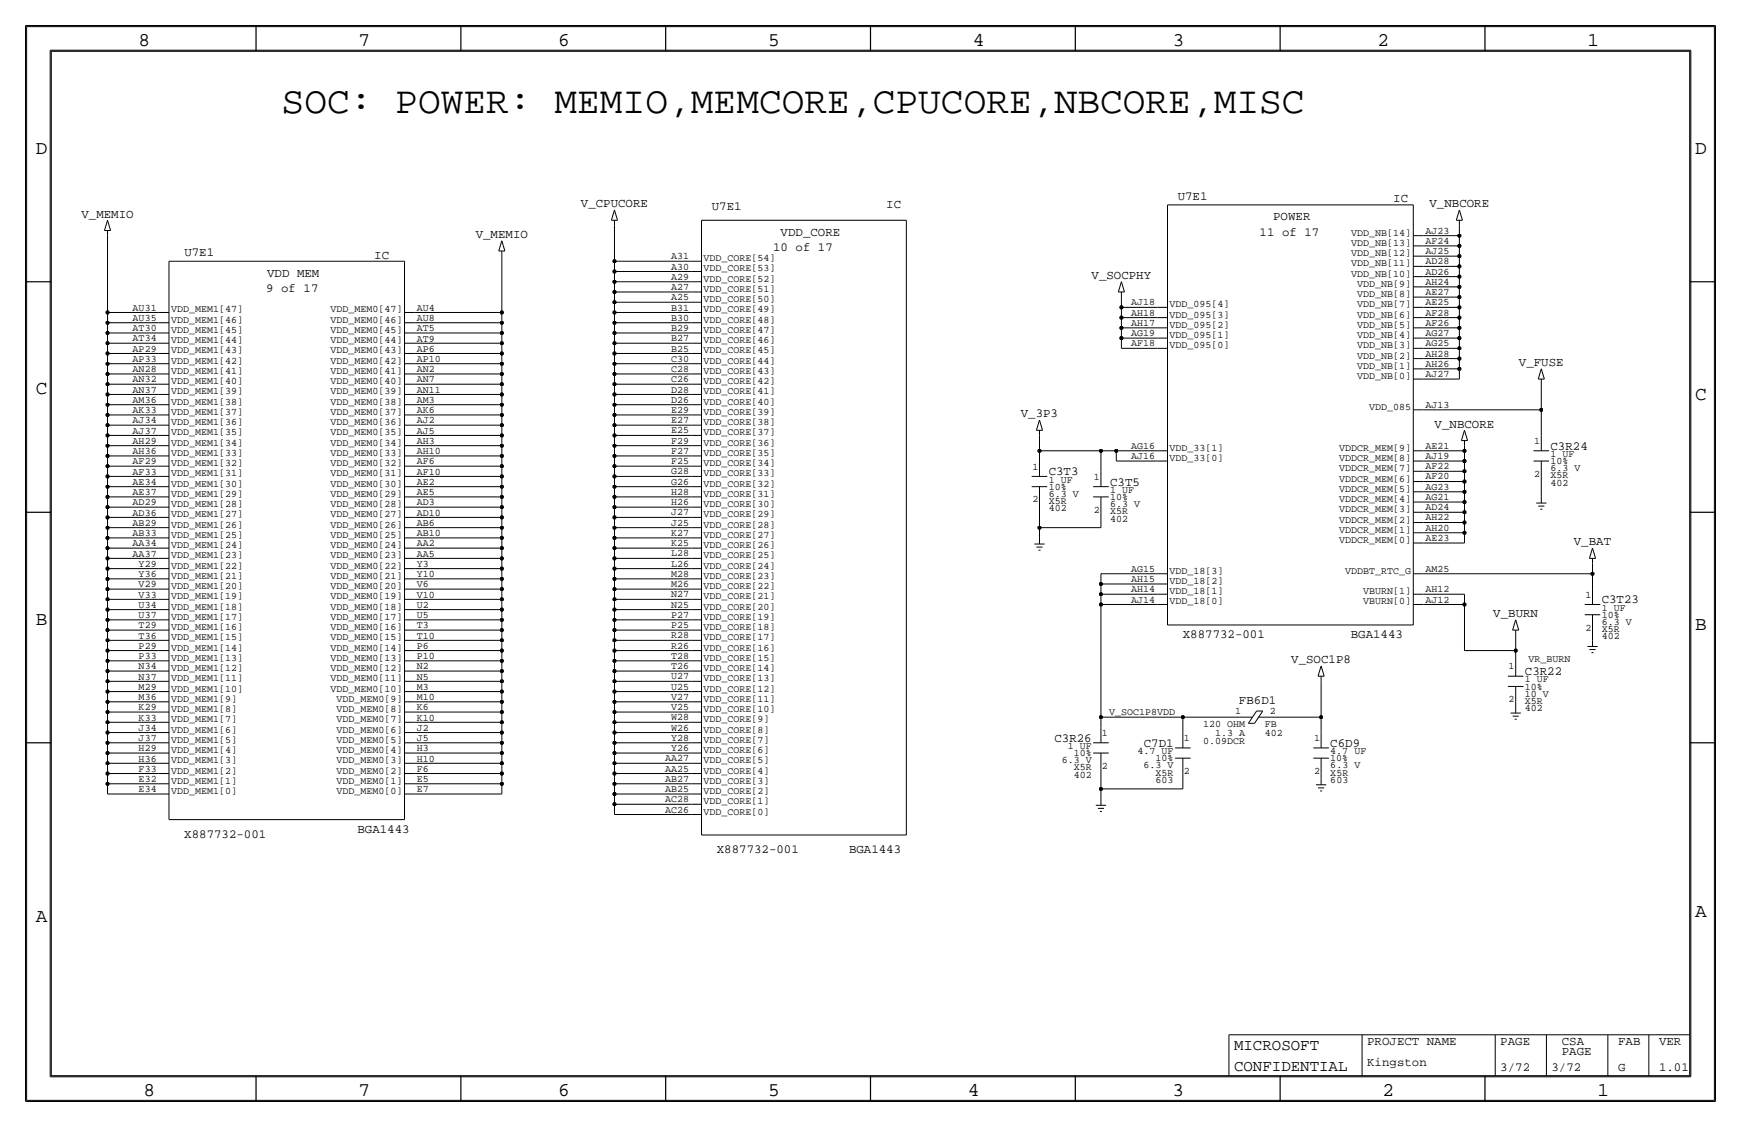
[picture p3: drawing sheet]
<svg xmlns="http://www.w3.org/2000/svg" width="432mm" height="279mm" viewBox="0 0 432 279" stroke-linecap="round" stroke-linejoin="round" font-family="sans-serif">
<!-- layer: Nets -->
<g fill="none" stroke="#000" stroke-width=".25">
<path d="M26.7 58.4v19.1zM152.4 55.9v8.9zM353.1 58.4h8.8zM361.9 58.4v2.6zM361.9 55.9v2.5zM26.7 77.5v2.5zM26.7 77.5h12.7zM102.9 77.5h21.6zM124.5 77.5v2.5zM124.5 63.5v14zM152.4 77.5v2.5zM152.4 77.5h19z"/>
<path d="M152.4 74.9v2.6zM152.4 74.9h19zM152.4 72.4v2.5zM152.4 72.4h19zM152.4 69.8v2.6zM152.4 69.8h19zM152.4 67.3v2.5zM152.4 64.8v2.5zM152.4 67.3h19zM152.4 64.8h19zM278.1 78.7h8.9zM278.1 76.2h8.9z"/>
<path d="M278.1 78.7v2.6zM278.1 76.2v2.5zM278.1 73.7v2.5zM353.1 63.5h8.8zM353.1 61h8.8zM353.1 78.7h8.8zM353.1 76.2h8.8zM353.1 73.7h8.8zM353.1 71.1h8.8zM353.1 68.6h8.8zM353.1 66h8.8zM361.9 78.7v2.6z"/>
<path d="M361.9 76.2v2.5zM361.9 73.7v2.5zM361.9 71.1v2.6zM361.9 68.6v2.5zM361.9 66v2.6zM361.9 63.5v2.5zM361.9 61v2.5zM26.7 97.8v2.5zM26.7 97.8h12.7zM26.7 95.2v2.6zM26.7 95.2h12.7zM26.7 92.7v2.5z"/>
<path d="M26.7 92.7h12.7zM26.7 90.2v2.5zM26.7 90.2h12.7zM26.7 87.6v2.6zM26.7 87.6h12.7zM26.7 85.1v2.5zM26.7 85.1h12.7zM26.7 82.6v2.5zM26.7 82.5h12.7zM26.7 80v2.5zM26.7 80h12.7zM102.9 97.8h21.6z"/>
<path d="M102.9 95.2h21.6zM102.9 92.7h21.6zM102.9 90.2h21.6zM102.9 87.6h21.6zM102.9 85.1h21.6zM102.9 82.5h21.6zM102.9 80h21.6zM124.5 97.8v2.5zM124.5 95.2v2.6zM124.5 92.7v2.5zM124.5 90.2v2.5zM124.5 87.6v2.6z"/>
<path d="M124.5 85.1v2.5zM124.5 82.5v2.6zM124.5 80v2.5zM152.4 97.8v2.5zM152.4 97.8h19zM152.4 95.2v2.6zM152.4 95.2h19zM152.4 92.7v2.5zM152.4 92.7h19zM152.4 90.2v2.5zM152.4 90.2h19zM152.4 87.6v2.6z"/>
<path d="M152.4 87.6h19zM152.4 85.1v2.5zM152.4 85.1h19zM152.4 82.5v2.6zM152.4 82.5h19zM152.4 80v2.5zM152.4 80h19zM278.1 83.8h8.9zM278.1 81.3h8.9zM278.1 86.4h8.9zM278.1 83.8v2.6zM278.1 81.3v2.5z"/>
<path d="M353.1 91.4h8.8zM353.1 94h8.8zM353.1 88.9h8.8zM353.1 86.4h8.8zM353.1 83.8h8.8zM353.1 81.3h8.8zM361.9 91.4v2.6zM361.9 88.9v2.5zM361.9 86.4v2.5zM361.9 83.8v2.6zM361.9 81.3v2.5zM382.3 95.2v6.4z"/>
<path d="M26.7 118.1v2.6zM26.7 115.6v2.5zM26.7 118.1h12.7zM26.7 115.6h12.7zM26.7 113v2.6zM26.7 113h12.7zM26.7 110.5v2.5zM26.7 110.5h12.7zM26.7 107.9v2.6zM26.7 107.9h12.7zM26.7 105.4v2.6zM26.7 105.4h12.7z"/>
<path d="M26.7 102.9v2.5zM26.7 102.9h12.7zM26.7 100.3v2.6zM26.7 100.3h12.7zM102.9 118.1h21.6zM102.9 115.6h21.6zM102.9 113h21.6zM102.9 110.5h21.6zM102.9 107.9h21.6zM102.9 105.4h21.6zM102.9 102.9h21.6zM102.9 100.3h21.6z"/>
<path d="M124.5 118.1v2.5zM124.5 115.6v2.5zM124.5 113v2.6zM124.5 110.5v2.5zM124.5 107.9v2.6zM124.5 105.4v2.5zM124.5 102.9v2.5zM124.5 100.3v2.6zM152.4 118.1v2.5zM152.4 118.1h19zM152.4 115.6v2.5zM152.4 115.6h19z"/>
<path d="M152.4 113v2.6zM152.4 113h19zM152.4 110.5v2.5zM152.4 110.5h19zM152.4 107.9v2.6zM152.4 107.9h19zM152.4 105.4v2.5zM152.4 105.4h19zM152.4 102.9v2.5zM152.4 102.9h19zM152.4 100.3v2.6zM152.4 100.3h19z"/>
<path d="M257.8 111.8h15.2zM257.8 111.8v2.5zM257.8 108v3.8zM273 111.8h3.9zM273 111.8v5zM276.9 111.8h10.1zM276.9 114.3h10.1zM276.9 111.8v2.5zM353.1 114.3h10.1zM353.1 119.4h10.1zM353.1 116.8h10.1zM353.1 111.8h10.1z"/>
<path d="M353.1 101.6h29.2zM363.2 119.4v2.5zM363.2 116.8v2.6zM363.2 114.3v2.5zM363.2 111.8v2.5zM363.2 110.5v1.3zM382.3 118.1v5.1zM382.3 101.6v6.3zM26.7 138.4v2.6zM26.7 138.4h12.7zM26.7 135.9v2.5zM26.7 135.9h12.7z"/>
<path d="M26.7 133.3v2.6zM26.7 133.3h12.7zM26.7 130.8v2.5zM26.7 130.8h12.7zM26.7 128.3v2.5zM26.7 128.3h12.7zM26.7 125.7v2.6zM26.7 125.7h12.7zM26.7 123.2v2.5zM26.7 123.2h12.7zM26.7 120.6v2.6zM26.7 120.7h12.7z"/>
<path d="M102.9 138.4h21.6zM102.9 135.9h21.6zM102.9 133.3h21.6zM102.9 130.8h21.6zM102.9 128.3h21.6zM102.9 125.7h21.6zM102.9 123.2h21.6zM102.9 120.6h21.6zM124.5 138.4v2.6zM124.5 135.9v2.5zM124.5 133.3v2.6zM124.5 130.8v2.5z"/>
<path d="M124.5 128.3v2.5zM124.5 125.7v2.6zM124.5 123.2v2.5zM124.5 120.6v2.6zM152.4 138.4v2.6zM152.4 138.4h19zM152.4 135.9v2.5zM152.4 135.9h19zM152.4 133.3v2.6zM152.4 133.3h19zM152.4 130.8v2.5zM152.4 130.8h19z"/>
<path d="M152.4 128.3v2.5zM152.4 128.3h19zM152.4 125.7v2.6zM152.4 125.7h19zM152.4 123.2v2.5zM152.4 123.2h19zM152.4 120.6v2.6zM152.4 120.6h19zM257.8 130.8h15.2zM257.8 124.5v6.3zM257.8 130.8v2.5zM273 127v3.8z"/>
<path d="M353.1 132.1h10.1zM353.1 134.6h10.1zM353.1 129.5h10.1zM353.1 127h10.1zM353.1 124.5h10.1zM353.1 121.9h10.1zM363.2 132.1v2.5zM363.2 129.5v2.6zM363.2 127v2.5zM363.2 124.5v2.5zM363.2 121.9v2.6zM395 139.7v2.5z"/>
<path d="M26.7 158.8v2.5zM26.7 158.8h12.7zM26.7 156.2v2.6zM26.7 156.2h12.7zM26.7 153.7v2.5zM26.7 153.7h12.7zM26.7 151.1v2.6zM26.7 151.1h12.7zM26.7 148.6v2.5zM26.7 148.6h12.7zM26.7 146v2.6zM26.7 146h12.7z"/>
<path d="M26.7 143.5v2.6zM26.7 143.5h12.7zM26.7 141v2.5zM26.7 141h12.7zM102.9 158.7h21.6zM102.9 156.2h21.6zM102.9 153.7h21.6zM102.9 151.1h21.6zM102.9 148.6h21.6zM102.9 146h21.6zM102.9 143.5h21.6zM102.9 141h21.6z"/>
<path d="M124.5 158.7v2.6zM124.5 156.2v2.5zM124.5 153.7v2.5zM124.5 151.1v2.6zM124.5 148.6v2.5zM124.5 146v2.6zM124.5 143.5v2.5zM124.5 141v2.5zM152.4 158.7v2.6zM152.4 158.7h19zM152.4 156.2v2.5zM152.4 156.2h19z"/>
<path d="M152.4 153.7v2.5zM152.4 153.7h19zM152.4 151.1v2.6zM152.4 151.1h19zM152.4 148.6v2.5zM152.4 148.6h19zM152.4 146v2.6zM152.4 146h19zM152.4 143.5v2.5zM152.4 143.5h19zM152.4 141v2.5zM152.4 141h19z"/>
<path d="M273 142.2h14zM273 144.8h14zM273 147.3h14zM273 142.2v2.6zM273 144.8v2.5zM273 147.3v2.6zM273 149.9h14zM273 149.9v27.9zM353.1 142.2h41.9zM353.1 147.3h10.1zM353.1 149.9h10.1zM363.2 147.3v2.6z"/>
<path d="M363.2 149.9v11.4zM375.9 157.5v3.8zM395 142.2v3.8zM395 156.2v2.6zM26.7 179.1v2.5zM26.7 179.1h12.7zM26.7 176.5v2.6zM26.7 176.5h12.7zM26.7 174v2.5zM26.7 174h12.7zM26.7 171.4v2.6zM26.7 168.9v2.5z"/>
<path d="M26.7 171.4h12.7zM26.7 168.9h12.7zM26.7 166.4v2.5zM26.7 166.4h12.7zM26.7 163.8v2.6zM26.7 163.8h12.7zM26.7 161.3v2.5zM26.7 161.3h12.7zM102.9 179.1h21.6zM102.9 176.5h21.6zM102.9 174h21.6zM102.9 171.4h21.6z"/>
<path d="M102.9 168.9h21.6zM102.9 166.4h21.6zM102.9 163.8h21.6zM102.9 161.3h21.6zM124.5 179.1v2.5zM124.5 176.5v2.6zM124.5 174v2.5zM124.5 171.4v2.6zM124.5 168.9v2.5zM124.5 166.4v2.5zM124.5 163.8v2.6zM124.5 161.3v2.5z"/>
<path d="M152.4 179.1v2.5zM152.4 179.1h19zM152.4 176.5v2.6zM152.4 176.5h19zM152.4 174v2.5zM152.4 174h19zM152.4 171.4v2.6zM152.4 168.9v2.5zM152.4 171.4h19zM152.4 168.9h19zM152.4 166.4v2.5zM152.4 166.4h19z"/>
<path d="M152.4 163.8v2.6zM152.4 163.8h19zM152.4 161.3v2.5zM152.4 161.3h19zM273 177.8h20.4zM273 177.8v2.5zM293.4 177.8h12.7zM293.4 177.8v3.8zM316.2 177.8h11.5zM327.7 168.9v8.9zM327.7 177.8v3.8zM363.2 161.3h12.7z"/>
<path d="M375.9 161.3v2.5zM375.9 174v1.3zM26.7 196.8h12.7zM26.7 194.3v2.6zM26.7 194.3h12.7zM26.7 191.8v2.5zM26.7 191.8h12.7zM26.7 189.2v2.6zM26.7 189.2h12.7zM26.7 186.7v2.5zM26.7 186.7h12.7zM26.7 184.1v2.6z"/>
<path d="M26.7 184.1h12.7zM26.7 181.6v2.6zM26.7 181.6h12.7zM102.9 194.3h21.6zM102.9 196.8h21.6zM102.9 191.8h21.6zM102.9 189.2h21.6zM102.9 186.7h21.6zM102.9 184.1h21.6zM102.9 181.6h21.6zM124.5 194.3v2.5zM124.5 191.8v2.5z"/>
<path d="M124.5 189.2v2.6zM124.5 186.7v2.5zM124.5 184.1v2.6zM124.5 181.6v2.5zM152.4 199.4v2.5zM152.4 199.4h19zM152.4 196.8v2.6zM152.4 196.8h19zM152.4 194.3v2.5zM152.4 194.3h19zM152.4 191.8v2.5zM152.4 191.8h19z"/>
<path d="M152.4 189.2v2.6zM152.4 189.2h19zM152.4 186.7v2.5zM152.4 186.7h19zM152.4 184.1v2.6zM152.4 184.1h19zM152.4 181.6v2.5zM152.4 181.6h19zM273 195.6h20.4zM273 190.5v5.1zM273 195.6v2.5zM293.4 191.8v3.8z"/>
<path d="M327.7 191.8v1.2zM152.4 201.9h19z"/>
</g>
<g fill="#000" stroke="#000" stroke-width=".25">
<circle cx="361.9" cy="58.4" r=".41"/>
<circle cx="26.7" cy="77.5" r=".41"/>
<circle cx="124.5" cy="77.5" r=".41"/>
<circle cx="152.4" cy="77.5" r=".41"/>
<circle cx="152.4" cy="67.3" r=".41"/>
<circle cx="152.4" cy="64.8" r=".41"/>
<circle cx="152.4" cy="74.9" r=".41"/>
<circle cx="152.4" cy="72.4" r=".41"/>
<circle cx="152.4" cy="69.9" r=".41"/>
<circle cx="278.1" cy="78.7" r=".41"/>
<circle cx="278.1" cy="76.2" r=".41"/>
<circle cx="361.9" cy="66" r=".41"/>
<circle cx="361.9" cy="76.2" r=".41"/>
<circle cx="361.9" cy="68.6" r=".41"/>
<circle cx="361.9" cy="71.1" r=".41"/>
<circle cx="361.9" cy="73.7" r=".41"/>
<circle cx="361.9" cy="78.7" r=".41"/>
<circle cx="361.9" cy="61" r=".41"/>
<circle cx="361.9" cy="63.5" r=".41"/>
<circle cx="26.7" cy="97.8" r=".41"/>
<circle cx="26.7" cy="90.2" r=".41"/>
<circle cx="26.7" cy="87.6" r=".41"/>
<circle cx="26.7" cy="80" r=".41"/>
<circle cx="26.7" cy="85.1" r=".41"/>
<circle cx="26.7" cy="82.6" r=".41"/>
<circle cx="26.7" cy="95.3" r=".41"/>
<circle cx="26.7" cy="92.7" r=".41"/>
<circle cx="124.5" cy="95.3" r=".41"/>
<circle cx="124.5" cy="82.6" r=".41"/>
<circle cx="124.5" cy="92.7" r=".41"/>
<circle cx="124.5" cy="87.6" r=".41"/>
<circle cx="124.5" cy="80" r=".41"/>
<circle cx="124.5" cy="97.8" r=".41"/>
<circle cx="124.5" cy="85.1" r=".41"/>
<circle cx="124.5" cy="90.2" r=".41"/>
<circle cx="152.4" cy="97.8" r=".41"/>
<circle cx="152.4" cy="90.2" r=".41"/>
<circle cx="152.4" cy="80" r=".41"/>
<circle cx="152.4" cy="95.3" r=".41"/>
<circle cx="152.4" cy="87.6" r=".41"/>
<circle cx="152.4" cy="85.1" r=".41"/>
<circle cx="152.4" cy="92.7" r=".41"/>
<circle cx="152.4" cy="82.6" r=".41"/>
<circle cx="278.1" cy="83.8" r=".41"/>
<circle cx="278.1" cy="81.3" r=".41"/>
<circle cx="361.9" cy="91.4" r=".41"/>
<circle cx="361.9" cy="81.3" r=".41"/>
<circle cx="361.9" cy="88.9" r=".41"/>
<circle cx="361.9" cy="86.4" r=".41"/>
<circle cx="361.9" cy="83.8" r=".41"/>
<circle cx="26.7" cy="118.1" r=".41"/>
<circle cx="26.7" cy="108" r=".41"/>
<circle cx="26.7" cy="102.9" r=".41"/>
<circle cx="26.7" cy="115.6" r=".41"/>
<circle cx="26.7" cy="100.3" r=".41"/>
<circle cx="26.7" cy="113" r=".41"/>
<circle cx="26.7" cy="110.5" r=".41"/>
<circle cx="26.7" cy="105.4" r=".41"/>
<circle cx="124.5" cy="105.4" r=".41"/>
<circle cx="124.5" cy="118.1" r=".41"/>
<circle cx="124.5" cy="115.6" r=".41"/>
<circle cx="124.5" cy="100.3" r=".41"/>
<circle cx="124.5" cy="113" r=".41"/>
<circle cx="124.5" cy="108" r=".41"/>
<circle cx="124.5" cy="110.5" r=".41"/>
<circle cx="124.5" cy="102.9" r=".41"/>
<circle cx="152.4" cy="110.5" r=".41"/>
<circle cx="152.4" cy="115.6" r=".41"/>
<circle cx="152.4" cy="108" r=".41"/>
<circle cx="152.4" cy="102.9" r=".41"/>
<circle cx="152.4" cy="118.1" r=".41"/>
<circle cx="152.4" cy="105.4" r=".41"/>
<circle cx="152.4" cy="113" r=".41"/>
<circle cx="152.4" cy="100.3" r=".41"/>
<circle cx="257.8" cy="111.8" r=".41"/>
<circle cx="273" cy="111.8" r=".41"/>
<circle cx="276.9" cy="111.8" r=".41"/>
<circle cx="363.2" cy="114.3" r=".41"/>
<circle cx="363.2" cy="116.8" r=".41"/>
<circle cx="363.2" cy="111.8" r=".41"/>
<circle cx="363.2" cy="119.4" r=".41"/>
<circle cx="382.3" cy="101.6" r=".41"/>
<circle cx="26.7" cy="125.7" r=".41"/>
<circle cx="26.7" cy="120.7" r=".41"/>
<circle cx="26.7" cy="138.4" r=".41"/>
<circle cx="26.7" cy="133.4" r=".41"/>
<circle cx="26.7" cy="135.9" r=".41"/>
<circle cx="26.7" cy="130.8" r=".41"/>
<circle cx="26.7" cy="123.2" r=".41"/>
<circle cx="26.7" cy="128.3" r=".41"/>
<circle cx="124.5" cy="135.9" r=".41"/>
<circle cx="124.5" cy="128.3" r=".41"/>
<circle cx="124.5" cy="138.4" r=".41"/>
<circle cx="124.5" cy="133.4" r=".41"/>
<circle cx="124.5" cy="130.8" r=".41"/>
<circle cx="124.5" cy="120.7" r=".41"/>
<circle cx="124.5" cy="123.2" r=".41"/>
<circle cx="124.5" cy="125.7" r=".41"/>
<circle cx="152.4" cy="123.2" r=".41"/>
<circle cx="152.4" cy="138.4" r=".41"/>
<circle cx="152.4" cy="133.4" r=".41"/>
<circle cx="152.4" cy="130.8" r=".41"/>
<circle cx="152.4" cy="128.3" r=".41"/>
<circle cx="152.4" cy="120.7" r=".41"/>
<circle cx="152.4" cy="135.9" r=".41"/>
<circle cx="152.4" cy="125.7" r=".41"/>
<circle cx="257.8" cy="130.8" r=".41"/>
<circle cx="363.2" cy="132.1" r=".41"/>
<circle cx="363.2" cy="124.5" r=".41"/>
<circle cx="363.2" cy="129.5" r=".41"/>
<circle cx="363.2" cy="121.9" r=".41"/>
<circle cx="363.2" cy="127" r=".41"/>
<circle cx="26.7" cy="148.6" r=".41"/>
<circle cx="26.7" cy="141" r=".41"/>
<circle cx="26.7" cy="158.8" r=".41"/>
<circle cx="26.7" cy="156.2" r=".41"/>
<circle cx="26.7" cy="153.7" r=".41"/>
<circle cx="26.7" cy="151.1" r=".41"/>
<circle cx="26.7" cy="143.5" r=".41"/>
<circle cx="26.7" cy="146.1" r=".41"/>
<circle cx="124.5" cy="148.6" r=".41"/>
<circle cx="124.5" cy="143.5" r=".41"/>
<circle cx="124.5" cy="141" r=".41"/>
<circle cx="124.5" cy="158.8" r=".41"/>
<circle cx="124.5" cy="146.1" r=".41"/>
<circle cx="124.5" cy="153.7" r=".41"/>
<circle cx="124.5" cy="151.1" r=".41"/>
<circle cx="124.5" cy="156.2" r=".41"/>
<circle cx="152.4" cy="156.2" r=".41"/>
<circle cx="152.4" cy="148.6" r=".41"/>
<circle cx="152.4" cy="158.8" r=".41"/>
<circle cx="152.4" cy="153.7" r=".41"/>
<circle cx="152.4" cy="143.5" r=".41"/>
<circle cx="152.4" cy="141" r=".41"/>
<circle cx="152.4" cy="146.1" r=".41"/>
<circle cx="152.4" cy="151.1" r=".41"/>
<circle cx="273" cy="144.8" r=".41"/>
<circle cx="273" cy="149.9" r=".41"/>
<circle cx="273" cy="147.3" r=".41"/>
<circle cx="363.2" cy="149.9" r=".41"/>
<circle cx="395" cy="142.2" r=".41"/>
<circle cx="26.7" cy="179.1" r=".41"/>
<circle cx="26.7" cy="161.3" r=".41"/>
<circle cx="26.7" cy="163.8" r=".41"/>
<circle cx="26.7" cy="168.9" r=".41"/>
<circle cx="26.7" cy="174" r=".41"/>
<circle cx="26.7" cy="171.5" r=".41"/>
<circle cx="26.7" cy="176.5" r=".41"/>
<circle cx="26.7" cy="166.4" r=".41"/>
<circle cx="124.5" cy="161.3" r=".41"/>
<circle cx="124.5" cy="163.8" r=".41"/>
<circle cx="124.5" cy="179.1" r=".41"/>
<circle cx="124.5" cy="176.5" r=".41"/>
<circle cx="124.5" cy="171.5" r=".41"/>
<circle cx="124.5" cy="168.9" r=".41"/>
<circle cx="124.5" cy="166.4" r=".41"/>
<circle cx="124.5" cy="174" r=".41"/>
<circle cx="152.4" cy="176.5" r=".41"/>
<circle cx="152.4" cy="174" r=".41"/>
<circle cx="152.4" cy="166.4" r=".41"/>
<circle cx="152.4" cy="171.5" r=".41"/>
<circle cx="152.4" cy="161.3" r=".41"/>
<circle cx="152.4" cy="168.9" r=".41"/>
<circle cx="152.4" cy="163.8" r=".41"/>
<circle cx="152.4" cy="179.1" r=".41"/>
<circle cx="273" cy="177.8" r=".41"/>
<circle cx="293.4" cy="177.8" r=".41"/>
<circle cx="327.7" cy="177.8" r=".41"/>
<circle cx="375.9" cy="161.3" r=".41"/>
<circle cx="26.7" cy="181.6" r=".41"/>
<circle cx="26.7" cy="189.2" r=".41"/>
<circle cx="26.7" cy="191.8" r=".41"/>
<circle cx="26.7" cy="184.2" r=".41"/>
<circle cx="26.7" cy="186.7" r=".41"/>
<circle cx="26.7" cy="194.3" r=".41"/>
<circle cx="124.5" cy="191.8" r=".41"/>
<circle cx="124.5" cy="194.3" r=".41"/>
<circle cx="124.5" cy="186.7" r=".41"/>
<circle cx="124.5" cy="184.2" r=".41"/>
<circle cx="124.5" cy="189.2" r=".41"/>
<circle cx="124.5" cy="181.6" r=".41"/>
<circle cx="152.4" cy="189.2" r=".41"/>
<circle cx="152.4" cy="196.9" r=".41"/>
<circle cx="152.4" cy="191.8" r=".41"/>
<circle cx="152.4" cy="199.4" r=".41"/>
<circle cx="152.4" cy="184.2" r=".41"/>
<circle cx="152.4" cy="181.6" r=".41"/>
<circle cx="152.4" cy="186.7" r=".41"/>
<circle cx="152.4" cy="194.3" r=".41"/>
<circle cx="273" cy="195.6" r=".41"/>
</g>
<!-- layer: Components -->
<g fill="none" stroke="#000" stroke-width=".25">
<path d="M25.9 57.1h1.5zM26.7 54.6l-.8 2.5zM26.7 57.1v1.3zM26.7 54.6l.7 2.5zM124.5 59.7l-.8 2.5zM124.5 59.7l.7 2.5zM151.6 54.6h1.6zM152.4 52.1l-.8 2.5zM152.4 54.6v1.3zM152.4 52.1l.8 2.5zM174 54.6v152.4zM174 54.6h50.8z"/>
<path d="M224.8 54.6v152.4zM289.6 50.8h60.9zM289.6 50.8v104.1zM350.5 50.8v104.1zM350.5 58.4h2.6zM361.2 54.6h1.5zM361.9 52.1l-.7 2.5zM361.9 54.6v1.3zM361.9 52.1l.8 2.5zM39.4 77.5h2.5zM41.9 64.8h58.4zM41.9 64.8v138.4z"/>
<path d="M100.3 64.8v138.4zM100.3 77.5h2.6zM123.7 62.2h1.5zM124.5 62.2v1.3zM171.4 77.5h2.6zM171.4 74.9h2.6zM171.4 72.4h2.6zM171.4 69.8h2.6zM171.4 67.3h2.6zM171.4 64.8h2.6zM277.4 72.4h1.5zM278.1 69.9l-.7 2.5z"/>
<path d="M278.1 72.4v1.3zM278.1 69.8l.8 2.6zM287 78.7h2.6zM287 76.2h2.6zM350.5 61h2.6zM350.5 63.5h2.6zM350.5 78.7h2.6zM350.5 76.2h2.6zM350.5 73.7h2.6zM350.5 71.1h2.6zM350.5 68.6h2.6zM350.5 66h2.6z"/>
<path d="M39.4 97.8h2.5zM39.4 95.2h2.5zM39.4 92.7h2.5zM39.4 90.2h2.5zM39.4 87.6h2.5zM39.4 85.1h2.5zM39.4 82.5h2.5zM39.4 80h2.5zM100.3 97.8h2.6zM100.3 95.2h2.6zM100.3 92.7h2.6zM100.3 90.2h2.6z"/>
<path d="M100.3 87.6h2.6zM100.3 85.1h2.6zM100.3 82.5h2.6zM100.3 80h2.6zM171.4 97.8h2.6zM171.4 95.2h2.6zM171.4 92.7h2.6zM171.4 90.2h2.6zM171.4 87.6h2.6zM171.4 85.1h2.6zM171.4 82.5h2.6zM171.4 80h2.6z"/>
<path d="M287 86.4h2.6zM287 83.8h2.6zM287 81.3h2.6zM350.5 94h2.6zM350.5 88.9h2.6zM350.5 91.4h2.6zM350.5 86.4h2.6zM350.5 81.3h2.6zM350.5 83.8h2.6zM381.5 94h1.5zM382.3 91.4l-.8 2.6zM382.3 94v1.2z"/>
<path d="M382.3 91.4l.7 2.6zM39.4 113h2.5zM39.4 110.5h2.5zM39.4 108h2.5zM39.4 105.4h2.5zM39.4 102.9h2.5zM39.4 100.3h2.5zM39.4 118.1h2.5zM39.4 115.6h2.5zM100.3 115.6h2.6zM100.3 118.1h2.6zM100.3 113h2.6z"/>
<path d="M100.3 110.5h2.6zM100.3 108h2.6zM100.3 105.4h2.6zM100.3 102.9h2.6zM100.3 100.3h2.6zM171.4 118.1h2.6zM171.4 115.6h2.6zM171.4 113h2.6zM171.4 110.5h2.6zM171.4 107.9h2.6zM171.4 105.4h2.6zM171.4 102.9h2.6z"/>
<path d="M171.4 100.3h2.6zM255.9 118.1h3.8zM257 106.7h1.6zM257.8 114.3v3.8zM257.8 106.7v1.3zM257.8 104.1l.8 2.6zM257.8 104.1l-.8 2.6zM273 116.8v3.9zM287 111.8h2.6zM287 114.3h2.6zM350.5 116.8h2.6zM350.5 119.4h2.6z"/>
<path d="M350.5 114.3h2.6zM350.5 111.8h2.6zM350.5 101.6h2.6zM362.5 109.2h1.5zM363.2 106.7l-.7 2.5zM363.2 109.2v1.3zM363.2 106.7l.8 2.5zM380.3 111.8h3.9zM380.3 114.3h3.9zM382.3 108v3.8zM382.3 114.3v3.8zM39.4 138.4h2.5z"/>
<path d="M39.4 135.9h2.5zM39.4 133.4h2.5zM39.4 130.8h2.5zM39.4 128.3h2.5zM39.4 125.7h2.5zM39.4 123.2h2.5zM39.4 120.7h2.5zM100.3 138.4h2.6zM100.3 135.9h2.6zM100.3 133.4h2.6zM100.3 130.8h2.6zM100.3 128.3h2.6z"/>
<path d="M100.3 125.7h2.6zM100.3 123.2h2.6zM100.3 120.7h2.6zM171.4 138.4h2.6zM171.4 135.9h2.6zM171.4 133.3h2.6zM171.4 130.8h2.6zM171.4 128.3h2.6zM171.4 125.7h2.6zM171.4 123.2h2.6zM171.4 120.7h2.6zM255.9 120.7h3.8z"/>
<path d="M256.5 134.9h2.6zM257 135.6h1.6zM257.6 136.4h.5zM257.8 133.4v1.5zM257.8 120.7v3.8zM271.1 120.7h3.9zM271.1 123.2h3.9zM273 123.2v3.8zM350.5 134.6h2.6zM350.5 132.1h2.6zM350.5 129.5h2.6zM350.5 127h2.6z"/>
<path d="M350.5 124.5h2.6zM350.5 121.9h2.6zM381 124.7h2.5zM381.5 125.5h1.5zM382 126.2h.5zM382.3 123.2v1.5zM394.2 138.4h1.5zM395 135.9l-.8 2.5zM395 138.4v1.3zM395 135.9l.7 2.5zM39.4 143.5h2.5zM39.4 158.8h2.5z"/>
<path d="M39.4 146.1h2.5zM39.4 151.1h2.5zM39.4 156.2h2.5zM39.4 153.7h2.5zM39.4 148.6h2.5zM39.4 141h2.5zM100.3 146.1h2.6zM100.3 148.6h2.6zM100.3 153.7h2.6zM100.3 156.2h2.6zM100.3 158.8h2.6zM100.3 151.1h2.6z"/>
<path d="M100.3 143.5h2.6zM100.3 141h2.6zM171.4 158.8h2.6zM171.4 156.2h2.6zM171.4 153.7h2.6zM171.4 151.1h2.6zM171.4 148.6h2.6zM171.4 146h2.6zM171.4 143.5h2.6zM171.4 141h2.6zM287 149.9h2.6zM287 147.3h2.6z"/>
<path d="M287 144.8h2.6zM287 142.2h2.6zM289.6 154.9h60.9zM350.5 142.2h2.6zM350.5 147.3h2.6zM350.5 149.9h2.6zM375.2 156.2h1.5zM375.9 153.7l-.7 2.5zM375.9 156.2v1.3zM375.9 153.7l.8 2.5zM393 149.9h3.9zM393 152.4h3.9z"/>
<path d="M395 158.8v1.5zM395 146.1v3.8zM395 152.4v3.8zM39.4 161.3h2.5zM39.4 163.8h2.5zM39.4 166.4h2.5zM39.4 168.9h2.5zM39.4 171.5h2.5zM39.4 174h2.5zM39.4 176.5h2.5zM39.4 179.1h2.5zM100.3 179.1h2.6z"/>
<path d="M100.3 176.5h2.6zM100.3 174h2.6zM100.3 171.5h2.6zM100.3 168.9h2.6zM100.3 166.4h2.6zM100.3 163.8h2.6zM100.3 161.3h2.6zM171.4 179.1h2.6zM171.4 176.5h2.6zM171.4 174h2.6zM171.4 171.4h2.6zM171.4 168.9h2.6z"/>
<path d="M171.4 166.4h2.6zM171.4 163.8h2.6zM171.4 161.3h2.6zM306.1 177.8h4.5zM309.6 179.3h1.5zM311.7 176.3h1.5zM311.7 176.3l-2.1 3zM312.2 177.8h4zM313.2 176.3l-2 3zM326.9 167.6h1.5zM327.7 167.6v1.3zM327.7 165.1l.7 2.5z"/>
<path d="M327.7 165.1l-.8 2.5zM374 167.6h3.9zM374 170.2h3.9zM374.6 176.8h2.6zM375.2 177.5h1.5zM375.7 178.3h.5zM375.9 175.3v1.5zM375.9 163.8v3.8zM375.9 170.2v3.8zM393.7 160.3h2.5zM394.2 161h1.5zM394.7 161.8h.5z"/>
<path d="M39.4 181.6h2.5zM39.4 184.2h2.5zM39.4 196.9h2.5zM39.4 194.3h2.5zM39.4 191.8h2.5zM39.4 189.2h2.5zM39.4 186.7h2.5zM100.3 196.8h2.6zM100.3 194.3h2.6zM100.3 191.8h2.6zM100.3 189.2h2.6zM100.3 186.7h2.6z"/>
<path d="M100.3 184.2h2.6zM100.3 181.6h2.6zM171.4 199.4h2.6zM171.4 196.9h2.6zM171.4 194.3h2.6zM171.4 191.8h2.6zM171.4 189.2h2.6zM171.4 186.7h2.6zM171.4 184.1h2.6zM171.4 181.6h2.6zM271.1 184.2h3.9zM271.1 186.7h3.9z"/>
<path d="M271.8 199.6h2.5zM273 180.3v3.9zM273 186.7v3.8zM273 198.1v1.5zM291.4 185.4h3.9zM291.4 188h3.9zM293.4 181.6v3.8zM293.4 188v3.8zM325.7 185.4h3.9zM325.7 188h3.9zM326.4 194.6h2.5zM326.9 195.3h1.5z"/>
<path d="M327.4 196.1h.5zM327.7 193v1.6zM327.7 181.6v3.8zM327.7 188v3.8zM41.9 203.2h58.4zM171.4 201.9h2.6zM174 207h50.8zM272.3 200.4h1.5zM272.8 201.2h.5z"/>
</g>
<!-- layer: Page Border and Title Block -->
<g fill="none" stroke="#000" stroke-width=".3">
<path d="M6.3 6.3v266.7zM6.4 6.3h419zM12.7 12.7h406.4zM12.7 12.7v254zM63.5 6.3v6.4zM114.3 6.3v6.4zM165.1 6.3v6.4zM215.9 6.3v6.4zM266.7 6.3v6.4zM317.5 6.3v6.4zM368.3 6.3v6.4zM419.1 12.7v254z"/>
<path d="M425.4 6.3v266.7zM6.3 69.8h6.4zM419.1 69.8h6.3zM6.3 127h6.4zM419.1 127h6.3zM6.3 184.1h6.4zM419.1 184.1h6.3zM6.4 273h419zM12.7 266.7h406.4zM63.5 266.7v6.3zM114.3 266.7v6.3zM165.1 266.7v6.3z"/>
<path d="M215.9 266.7v6.3zM266.7 266.7v6.3zM317.5 266.7v6.3zM368.3 266.7v6.3z"/>
</g>
<g fill="none" stroke="#000" stroke-width=".25">
<path d="M6.6 6.6h418.6zM6.6 6.6v266.2zM12.4 12.4v254.6zM12.4 12.4h407zM419.4 12.4v254.6zM425.2 6.6v266.2zM304.8 256.5v10.2zM304.8 256.5h114.3zM337.8 256.5v10.2zM370.8 256.5v10.2zM383.5 256.5v10.2zM398.8 256.5v10.2z"/>
<path d="M408.9 256.5v10.2zM6.6 272.8h418.6zM12.4 267h407z"/>
</g>
<text font-size="9.4" x="69.8" y="27.9">SOC: POWER: MEMIO,MEMCORE,CPUCORE,NBCORE,MISC</text>
<g font-size="4.8">
<text x="34.3" y="11.4">8</text>
<text x="88.9" y="11.4">7</text>
<text x="138.5" y="11.4">6</text>
<text x="190.5" y="11.4">5</text>
<text x="241.3" y="11.4">4</text>
<text x="290.8" y="11.4">3</text>
<text x="341.6" y="11.4">2</text>
<text x="393.7" y="11.4">1</text>
<text x="8.9" y="38.1">D</text>
<text x="420.4" y="38.1">D</text>
<text x="8.9" y="97.8">C</text>
<text x="420.4" y="99.1">C</text>
<text x="8.9" y="154.9">B</text>
<text x="420.4" y="156.2">B</text>
<text x="420.4" y="227.3">A</text>
<text x="8.9" y="228.6">A</text>
<text x="35.6" y="271.8">8</text>
<text x="88.9" y="271.8">7</text>
<text x="138.4" y="271.8">6</text>
<text x="190.5" y="271.8">5</text>
<text x="240" y="271.8">4</text>
<text x="290.8" y="271.8">3</text>
<text x="342.9" y="271.8">2</text>
<text x="396.2" y="271.8">1</text>
</g>
<g font-size="3.9">
<text x="306.1" y="260.4">MICROSOFT</text>
<text x="306.1" y="265.4">CONFIDENTIAL</text>
</g>
<g font-size="3.1">
<text x="20.2" y="53.9">V_MEMIO</text>
<text x="144.1" y="51.4">V_CPUCORE</text>
<text x="176.5" y="52.1">U7E1</text>
<text x="219.8" y="51.5">IC</text>
<text x="292.1" y="49.5">U7E1</text>
<text x="345.5" y="50.2">IC</text>
<text x="354.6" y="51.4">V_NBCORE</text>
<text x="118" y="59">V_MEMIO</text>
<text x="193.6" y="58.4">VDD_CORE</text>
<text x="312.4" y="58.4">11 of 17</text>
<text x="315.8" y="54.6">POWER</text>
<text x="45.7" y="63.5">U7E1</text>
<text x="92.8" y="64.2">IC</text>
<text x="191.8" y="62.2">10 of 17</text>
<text x="66.3" y="68.6">VDD MEM</text>
<text x="270.7" y="69.2">V_SOCPHY</text>
<text x="66" y="72.4">9 of 17</text>
<text x="376.7" y="90.8">V_FUSE</text>
<text x="253.2" y="103.5">V_3P3</text>
<text x="355.8" y="106">V_NBCORE</text>
<text x="384.6" y="111.5">C3R24</text>
<text x="260.1" y="117.9">C3T3</text>
<text x="275.3" y="120.4">C3T5</text>
<text x="390.3" y="135.2">V_BAT</text>
<text x="397.3" y="149.6">C3T23</text>
<text x="370.4" y="153">V_BURN</text>
<text x="293.4" y="158.1">X887732-001</text>
<text x="335" y="158.1">BGA1443</text>
<text x="320.3" y="164.4">V_SOC1P8</text>
<text x="378.2" y="167.4">C3R22</text>
<text x="307.3" y="174.5">FB6D1</text>
<text x="261.5" y="183.9">C3R26</text>
<text x="283.7" y="185.2">C7D1</text>
<text x="329.9" y="185.2">C6D9</text>
<text x="45.7" y="207.7">X887732-001</text>
<text x="88.7" y="206.4">BGA1443</text>
<text x="177.8" y="211.5">X887732-001</text>
<text x="210.6" y="211.5">BGA1443</text>
<text x="339.1" y="259.1">PROJECT NAME</text>
<text x="372.1" y="259.1">PAGE</text>
<text x="387.4" y="259.1">CSA</text>
<text x="387.4" y="261.6">PAGE</text>
<text x="401.3" y="259.1">FAB</text>
<text x="411.5" y="259.1">VER</text>
<text x="339.1" y="264.2">Kingston</text>
<text x="372.1" y="265.4">3/72</text>
<text x="384.8" y="265.4">3/72</text>
<text x="401.3" y="265.4">G</text>
<text x="411.5" y="265.4">1.01</text>
</g>
<g font-size="2.5">
<text x="335.1" y="58.4">VDD_NB[14]</text>
<text x="353.6" y="57.9">AJ23</text>
<text x="166.5" y="64.3">A31</text>
<text x="174.5" y="64.7">VDD_CORE[54]</text>
<text x="335.1" y="61">VDD_NB[13]</text>
<text x="335.1" y="63.5">VDD_NB[12]</text>
<text x="353.6" y="60.5">AF24</text>
<text x="353.6" y="63">AJ25</text>
<text x="353.6" y="65.5">AD28</text>
<text x="166.5" y="66.8">A30</text>
<text x="166.5" y="69.4">A29</text>
<text x="166.5" y="71.9">A27</text>
<text x="174.5" y="69.8">VDD_CORE[52]</text>
<text x="174.5" y="67.3">VDD_CORE[53]</text>
<text x="335.1" y="68.6">VDD_NB[10]</text>
<text x="335.1" y="66">VDD_NB[11]</text>
<text x="336.6" y="71.1">VDD_NB[9]</text>
<text x="353.6" y="68.1">AD26</text>
<text x="353.6" y="70.6">AH24</text>
<text x="32.9" y="77">AU31</text>
<text x="42.4" y="77.5">VDD_MEM1[47]</text>
<text x="82" y="77.4">VDD_MEM0[47]</text>
<text x="103.4" y="77">AU4</text>
<text x="166.5" y="74.4">A25</text>
<text x="166.5" y="77">B31</text>
<text x="174.5" y="77.4">VDD_CORE[49]</text>
<text x="174.5" y="74.9">VDD_CORE[50]</text>
<text x="174.5" y="72.4">VDD_CORE[51]</text>
<text x="280.6" y="75.7">AJ18</text>
<text x="290.1" y="76.2">VDD_095[4]</text>
<text x="336.6" y="76.2">VDD_NB[7]</text>
<text x="336.6" y="73.7">VDD_NB[8]</text>
<text x="353.6" y="73.2">AE27</text>
<text x="353.6" y="75.7">AE25</text>
<text x="32.9" y="79.6">AU35</text>
<text x="32.9" y="82.1">AT30</text>
<text x="42.4" y="82.5">VDD_MEM1[45]</text>
<text x="42.4" y="80">VDD_MEM1[46]</text>
<text x="82" y="82.5">VDD_MEM0[45]</text>
<text x="82" y="80">VDD_MEM0[46]</text>
<text x="103.4" y="79.6">AU8</text>
<text x="103.4" y="82.1">AT5</text>
<text x="166.5" y="79.5">B30</text>
<text x="166.5" y="82.1">B29</text>
<text x="174.5" y="82.5">VDD_CORE[47]</text>
<text x="174.5" y="80">VDD_CORE[48]</text>
<text x="280.6" y="78.2">AH18</text>
<text x="280.6" y="80.8">AH17</text>
<text x="280.6" y="83.3">AG19</text>
<text x="290.1" y="83.8">VDD_095[1]</text>
<text x="290.1" y="81.3">VDD_095[2]</text>
<text x="290.1" y="78.7">VDD_095[3]</text>
<text x="336.6" y="81.3">VDD_NB[5]</text>
<text x="336.6" y="83.8">VDD_NB[4]</text>
<text x="336.6" y="78.7">VDD_NB[6]</text>
<text x="353.6" y="78.2">AF28</text>
<text x="353.6" y="80.8">AF26</text>
<text x="353.6" y="83.3">AG27</text>
<text x="32.9" y="84.6">AT34</text>
<text x="32.9" y="87.2">AP29</text>
<text x="32.9" y="89.7">AP33</text>
<text x="42.4" y="87.6">VDD_MEM1[43]</text>
<text x="42.4" y="85.1">VDD_MEM1[44]</text>
<text x="82" y="87.6">VDD_MEM0[43]</text>
<text x="82" y="85.1">VDD_MEM0[44]</text>
<text x="103.4" y="84.7">AT9</text>
<text x="103.4" y="87.2">AP6</text>
<text x="103.4" y="89.7">AP10</text>
<text x="166.5" y="84.6">B27</text>
<text x="166.5" y="87.1">B25</text>
<text x="166.5" y="89.7">C30</text>
<text x="174.5" y="87.6">VDD_CORE[45]</text>
<text x="174.5" y="85.1">VDD_CORE[46]</text>
<text x="280.6" y="85.9">AF18</text>
<text x="290.1" y="86.4">VDD_095[0]</text>
<text x="336.6" y="88.9">VDD_NB[2]</text>
<text x="336.6" y="86.4">VDD_NB[3]</text>
<text x="353.6" y="85.9">AG25</text>
<text x="353.6" y="88.4">AH28</text>
<text x="32.9" y="92.3">AN28</text>
<text x="32.9" y="94.8">AN32</text>
<text x="42.4" y="95.3">VDD_MEM1[40]</text>
<text x="42.4" y="92.7">VDD_MEM1[41]</text>
<text x="42.4" y="90.2">VDD_MEM1[42]</text>
<text x="82" y="95.2">VDD_MEM0[40]</text>
<text x="82" y="92.7">VDD_MEM0[41]</text>
<text x="82" y="90.1">VDD_MEM0[42]</text>
<text x="103.4" y="92.3">AN2</text>
<text x="103.4" y="94.8">AN7</text>
<text x="166.5" y="92.2">C28</text>
<text x="166.5" y="94.8">C26</text>
<text x="174.5" y="95.2">VDD_CORE[42]</text>
<text x="174.5" y="92.7">VDD_CORE[43]</text>
<text x="174.5" y="90.1">VDD_CORE[44]</text>
<text x="336.6" y="94">VDD_NB[0]</text>
<text x="336.6" y="91.4">VDD_NB[1]</text>
<text x="353.6" y="90.9">AH26</text>
<text x="353.6" y="93.5">AJ27</text>
<text x="32.9" y="97.3">AN37</text>
<text x="32.9" y="99.9">AM36</text>
<text x="42.4" y="97.8">VDD_MEM1[39]</text>
<text x="42.4" y="100.3">VDD_MEM1[38]</text>
<text x="82" y="100.3">VDD_MEM0[38]</text>
<text x="82" y="97.8">VDD_MEM0[39]</text>
<text x="103.4" y="97.4">AN11</text>
<text x="103.4" y="99.9">AM3</text>
<text x="166.5" y="97.3">D28</text>
<text x="166.5" y="99.8">D26</text>
<text x="174.5" y="100.3">VDD_CORE[40]</text>
<text x="174.5" y="97.8">VDD_CORE[41]</text>
<text x="339.6" y="101.6">VDD_085</text>
<text x="353.6" y="101.1">AJ13</text>
<text x="32.9" y="102.4">AK33</text>
<text x="32.9" y="105">AJ34</text>
<text x="32.9" y="107.5">AJ37</text>
<text x="42.4" y="108">VDD_MEM1[35]</text>
<text x="42.4" y="105.4">VDD_MEM1[36]</text>
<text x="42.4" y="102.9">VDD_MEM1[37]</text>
<text x="82" y="107.9">VDD_MEM0[35]</text>
<text x="82" y="105.4">VDD_MEM0[36]</text>
<text x="82" y="102.9">VDD_MEM0[37]</text>
<text x="103.4" y="102.4">AK6</text>
<text x="103.4" y="105">AJ2</text>
<text x="103.4" y="107.5">AJ5</text>
<text x="166.5" y="102.4">E29</text>
<text x="166.5" y="104.9">E27</text>
<text x="166.5" y="107.5">E25</text>
<text x="174.5" y="107.9">VDD_CORE[37]</text>
<text x="174.5" y="105.4">VDD_CORE[38]</text>
<text x="174.5" y="102.8">VDD_CORE[39]</text>
<text x="32.9" y="110">AH29</text>
<text x="32.9" y="112.6">AH36</text>
<text x="42.4" y="113">VDD_MEM1[33]</text>
<text x="42.4" y="110.5">VDD_MEM1[34]</text>
<text x="82" y="113">VDD_MEM0[33]</text>
<text x="82" y="110.5">VDD_MEM0[34]</text>
<text x="103.4" y="110.1">AH3</text>
<text x="103.4" y="112.6">AH10</text>
<text x="166.5" y="110">F29</text>
<text x="166.5" y="112.6">F27</text>
<text x="174.5" y="113">VDD_CORE[35]</text>
<text x="174.5" y="110.5">VDD_CORE[36]</text>
<text x="280.6" y="111.3">AG16</text>
<text x="280.6" y="113.8">AJ16</text>
<text x="290.1" y="111.8">VDD_33[1]</text>
<text x="332.1" y="111.8">VDDCR_MEM[9]</text>
<text x="353.6" y="111.3">AE21</text>
<text x="353.6" y="113.8">AJ19</text>
<text x="380.5" y="110.1">1</text>
<text x="384.6" y="113.3">1 UF</text>
<text x="32.9" y="115.1">AF29</text>
<text x="32.9" y="117.7">AF33</text>
<text x="42.4" y="118.1">VDD_MEM1[31]</text>
<text x="42.4" y="115.6">VDD_MEM1[32]</text>
<text x="82" y="115.6">VDD_MEM0[32]</text>
<text x="82" y="118.1">VDD_MEM0[31]</text>
<text x="103.4" y="115.2">AF6</text>
<text x="103.4" y="117.7">AF10</text>
<text x="166.5" y="115.1">F25</text>
<text x="166.5" y="117.6">G28</text>
<text x="174.5" y="118.1">VDD_CORE[33]</text>
<text x="174.5" y="115.5">VDD_CORE[34]</text>
<text x="256.1" y="116.4">1</text>
<text x="260.1" y="119.6">1 UF</text>
<text x="271.3" y="119">1</text>
<text x="290.1" y="114.3">VDD_33[0]</text>
<text x="332.1" y="116.8">VDDCR_MEM[7]</text>
<text x="332.1" y="119.4">VDDCR_MEM[6]</text>
<text x="332.1" y="114.3">VDDCR_MEM[8]</text>
<text x="353.6" y="116.3">AF22</text>
<text x="353.6" y="118.9">AF20</text>
<text x="380.5" y="118.2">2</text>
<text x="384.6" y="116.8">6.3 V</text>
<text x="384.6" y="115.1">10%</text>
<text x="384.6" y="118.6">X5R</text>
<text x="32.9" y="120.2">AE34</text>
<text x="32.9" y="122.7">AE37</text>
<text x="32.9" y="125.3">AD29</text>
<text x="42.4" y="125.7">VDD_MEM1[28]</text>
<text x="42.4" y="123.2">VDD_MEM1[29]</text>
<text x="42.4" y="120.7">VDD_MEM1[30]</text>
<text x="82" y="125.7">VDD_MEM0[28]</text>
<text x="82" y="123.2">VDD_MEM0[29]</text>
<text x="82" y="120.6">VDD_MEM0[30]</text>
<text x="103.4" y="120.2">AE2</text>
<text x="103.4" y="122.8">AE5</text>
<text x="103.4" y="125.3">AD3</text>
<text x="166.5" y="120.2">G26</text>
<text x="166.5" y="122.7">H28</text>
<text x="166.5" y="125.3">H26</text>
<text x="174.5" y="125.7">VDD_CORE[30]</text>
<text x="174.5" y="123.2">VDD_CORE[31]</text>
<text x="174.5" y="120.6">VDD_CORE[32]</text>
<text x="256.1" y="124.6">2</text>
<text x="260.1" y="121.4">10%</text>
<text x="260.1" y="123.2">6.3 V</text>
<text x="260.1" y="125">X5R</text>
<text x="275.3" y="125.7">6.3 V</text>
<text x="275.3" y="124">10%</text>
<text x="275.3" y="122.2">1 UF</text>
<text x="332.1" y="124.5">VDDCR_MEM[4]</text>
<text x="332.1" y="121.9">VDDCR_MEM[5]</text>
<text x="353.6" y="121.4">AG23</text>
<text x="353.6" y="124">AG21</text>
<text x="384.6" y="120.4">402</text>
<text x="32.9" y="127.8">AD36</text>
<text x="32.9" y="130.4">AB29</text>
<text x="42.4" y="130.8">VDD_MEM1[26]</text>
<text x="42.4" y="128.3">VDD_MEM1[27]</text>
<text x="82" y="130.8">VDD_MEM0[26]</text>
<text x="82" y="128.3">VDD_MEM0[27]</text>
<text x="103.4" y="127.9">AD10</text>
<text x="103.4" y="130.4">AB6</text>
<text x="166.5" y="127.8">J27</text>
<text x="166.5" y="130.3">J25</text>
<text x="174.5" y="130.8">VDD_CORE[28]</text>
<text x="174.5" y="128.3">VDD_CORE[29]</text>
<text x="260.1" y="126.7">402</text>
<text x="271.3" y="127.1">2</text>
<text x="275.3" y="127.5">X5R</text>
<text x="275.3" y="129.3">402</text>
<text x="332.1" y="129.5">VDDCR_MEM[2]</text>
<text x="332.1" y="127">VDDCR_MEM[3]</text>
<text x="353.6" y="126.5">AD24</text>
<text x="353.6" y="129">AH22</text>
<text x="353.6" y="131.6">AH20</text>
<text x="32.9" y="132.9">AB33</text>
<text x="32.9" y="135.4">AA34</text>
<text x="32.9" y="138">AA37</text>
<text x="42.4" y="135.9">VDD_MEM1[24]</text>
<text x="42.4" y="133.4">VDD_MEM1[25]</text>
<text x="82" y="135.9">VDD_MEM0[24]</text>
<text x="82" y="133.3">VDD_MEM0[25]</text>
<text x="103.4" y="132.9">AB10</text>
<text x="103.4" y="135.5">AA2</text>
<text x="166.5" y="132.9">K27</text>
<text x="166.5" y="135.4">K25</text>
<text x="166.5" y="138">L28</text>
<text x="174.5" y="135.9">VDD_CORE[26]</text>
<text x="174.5" y="133.3">VDD_CORE[27]</text>
<text x="332.1" y="134.6">VDDCR_MEM[0]</text>
<text x="332.1" y="132.1">VDDCR_MEM[1]</text>
<text x="353.6" y="134.1">AE23</text>
<text x="34.4" y="140.5">Y29</text>
<text x="34.4" y="143.1">Y36</text>
<text x="42.4" y="143.5">VDD_MEM1[21]</text>
<text x="42.4" y="141">VDD_MEM1[22]</text>
<text x="42.4" y="138.4">VDD_MEM1[23]</text>
<text x="82" y="143.5">VDD_MEM0[21]</text>
<text x="82" y="141">VDD_MEM0[22]</text>
<text x="82" y="138.4">VDD_MEM0[23]</text>
<text x="103.4" y="138">AA5</text>
<text x="103.4" y="140.6">Y3</text>
<text x="103.4" y="143.1">Y10</text>
<text x="166.5" y="140.5">L26</text>
<text x="166.5" y="143">M28</text>
<text x="174.5" y="143.5">VDD_CORE[23]</text>
<text x="174.5" y="141">VDD_CORE[24]</text>
<text x="174.5" y="138.4">VDD_CORE[25]</text>
<text x="280.6" y="141.7">AG15</text>
<text x="290.1" y="142.2">VDD_18[3]</text>
<text x="333.6" y="142.2">VDDBT_RTC_G</text>
<text x="353.6" y="141.7">AM25</text>
<text x="34.4" y="145.6">V29</text>
<text x="34.4" y="148.1">V33</text>
<text x="42.4" y="146.1">VDD_MEM1[20]</text>
<text x="42.4" y="148.6">VDD_MEM1[19]</text>
<text x="82" y="146.1">VDD_MEM0[20]</text>
<text x="82" y="148.6">VDD_MEM0[19]</text>
<text x="103.4" y="145.6">V6</text>
<text x="103.4" y="148.2">V10</text>
<text x="166.5" y="145.6">M26</text>
<text x="166.5" y="148.1">N27</text>
<text x="174.5" y="148.6">VDD_CORE[21]</text>
<text x="174.5" y="146">VDD_CORE[22]</text>
<text x="280.6" y="144.3">AH15</text>
<text x="280.6" y="146.8">AH14</text>
<text x="280.6" y="149.4">AJ14</text>
<text x="290.1" y="149.9">VDD_18[0]</text>
<text x="290.1" y="147.3">VDD_18[1]</text>
<text x="290.1" y="144.8">VDD_18[2]</text>
<text x="338.1" y="147.3">VBURN[1]</text>
<text x="338.1" y="149.9">VBURN[0]</text>
<text x="353.6" y="146.8">AH12</text>
<text x="353.6" y="149.4">AJ12</text>
<text x="393.2" y="148.2">1</text>
<text x="34.4" y="150.7">U34</text>
<text x="34.4" y="153.2">U37</text>
<text x="34.4" y="155.8">T29</text>
<text x="42.4" y="151.1">VDD_MEM1[18]</text>
<text x="42.4" y="153.7">VDD_MEM1[17]</text>
<text x="82" y="153.7">VDD_MEM0[17]</text>
<text x="82" y="151.1">VDD_MEM0[18]</text>
<text x="103.4" y="150.7">U2</text>
<text x="103.4" y="153.3">U5</text>
<text x="103.4" y="155.8">T3</text>
<text x="166.5" y="150.7">N25</text>
<text x="166.5" y="153.2">P27</text>
<text x="166.5" y="155.7">P25</text>
<text x="174.5" y="153.7">VDD_CORE[19]</text>
<text x="174.5" y="151.1">VDD_CORE[20]</text>
<text x="397.3" y="153.2">10%</text>
<text x="397.3" y="151.4">1 UF</text>
<text x="397.3" y="154.9">6.3 V</text>
<text x="34.4" y="158.3">T36</text>
<text x="34.4" y="160.9">P29</text>
<text x="42.4" y="158.8">VDD_MEM1[15]</text>
<text x="42.4" y="156.2">VDD_MEM1[16]</text>
<text x="42.4" y="161.3">VDD_MEM1[14]</text>
<text x="82" y="156.2">VDD_MEM0[16]</text>
<text x="82" y="161.3">VDD_MEM0[14]</text>
<text x="82" y="158.7">VDD_MEM0[15]</text>
<text x="103.4" y="158.3">T10</text>
<text x="103.4" y="160.9">P6</text>
<text x="166.5" y="158.3">R28</text>
<text x="166.5" y="160.8">R26</text>
<text x="174.5" y="161.3">VDD_CORE[16]</text>
<text x="174.5" y="158.7">VDD_CORE[17]</text>
<text x="174.5" y="156.2">VDD_CORE[18]</text>
<text x="393.2" y="156.3">2</text>
<text x="397.3" y="156.7">X5R</text>
<text x="397.3" y="158.5">402</text>
<text x="34.4" y="163.4">P33</text>
<text x="34.4" y="165.9">N34</text>
<text x="42.4" y="163.8">VDD_MEM1[13]</text>
<text x="42.4" y="166.4">VDD_MEM1[12]</text>
<text x="82" y="166.4">VDD_MEM0[12]</text>
<text x="82" y="163.8">VDD_MEM0[13]</text>
<text x="103.4" y="163.4">P10</text>
<text x="103.4" y="166">N2</text>
<text x="166.5" y="163.4">T28</text>
<text x="166.5" y="165.9">T26</text>
<text x="174.5" y="166.4">VDD_CORE[14]</text>
<text x="174.5" y="163.8">VDD_CORE[15]</text>
<text x="374.2" y="165.9">1</text>
<text x="379.1" y="164.1">VR_BURN</text>
<text x="34.4" y="168.5">N37</text>
<text x="34.4" y="171">M29</text>
<text x="34.4" y="173.6">M36</text>
<text x="42.4" y="168.9">VDD_MEM1[11]</text>
<text x="42.4" y="171.5">VDD_MEM1[10]</text>
<text x="42.4" y="174">VDD_MEM1[9]</text>
<text x="82" y="171.4">VDD_MEM0[10]</text>
<text x="82" y="168.9">VDD_MEM0[11]</text>
<text x="83.4" y="174">VDD_MEM0[9]</text>
<text x="103.4" y="168.5">N5</text>
<text x="103.4" y="171">M3</text>
<text x="103.4" y="173.6">M10</text>
<text x="166.5" y="168.4">U27</text>
<text x="166.5" y="171">U25</text>
<text x="166.5" y="173.5">V27</text>
<text x="174.5" y="174">VDD_CORE[11]</text>
<text x="174.5" y="171.4">VDD_CORE[12]</text>
<text x="174.5" y="168.9">VDD_CORE[13]</text>
<text x="374.2" y="174">2</text>
<text x="378.2" y="172.7">10 V</text>
<text x="378.2" y="170.9">10%</text>
<text x="378.2" y="169.2">1 UF</text>
<text x="34.4" y="176.1">K29</text>
<text x="34.4" y="178.6">K33</text>
<text x="42.4" y="176.5">VDD_MEM1[8]</text>
<text x="42.4" y="179.1">VDD_MEM1[7]</text>
<text x="83.4" y="179.1">VDD_MEM0[7]</text>
<text x="83.4" y="176.5">VDD_MEM0[8]</text>
<text x="103.4" y="176.1">K6</text>
<text x="103.4" y="178.7">K10</text>
<text x="166.5" y="176.1">V25</text>
<text x="166.5" y="178.6">W28</text>
<text x="174.5" y="179.1">VDD_CORE[9]</text>
<text x="174.5" y="176.5">VDD_CORE[10]</text>
<text x="275.1" y="177.3">V_SOC1P8VDD</text>
<text x="306.4" y="177">1</text>
<text x="315" y="177">2</text>
<text x="378.2" y="176.3">402</text>
<text x="378.2" y="174.5">X5R</text>
<text x="34.4" y="181.2">J34</text>
<text x="34.4" y="183.7">J37</text>
<text x="42.4" y="181.6">VDD_MEM1[6]</text>
<text x="42.4" y="184.2">VDD_MEM1[5]</text>
<text x="83.4" y="184.1">VDD_MEM0[5]</text>
<text x="83.4" y="181.6">VDD_MEM0[6]</text>
<text x="103.4" y="181.2">J2</text>
<text x="103.4" y="183.7">J5</text>
<text x="166.5" y="181.1">W26</text>
<text x="166.5" y="183.7">Y28</text>
<text x="174.5" y="184.1">VDD_CORE[7]</text>
<text x="174.5" y="181.6">VDD_CORE[8]</text>
<text x="264.8" y="185.7">1 UF</text>
<text x="273.3" y="182.5">1</text>
<text x="293.6" y="183.8">1</text>
<text x="298.4" y="180.3">120 OHM</text>
<text x="298.4" y="184.4">0.09DCR</text>
<text x="301.4" y="182.4">1.3 A</text>
<text x="313.7" y="182.4">402</text>
<text x="313.7" y="180.3">FB</text>
<text x="325.9" y="183.8">1</text>
<text x="34.4" y="186.3">H29</text>
<text x="34.4" y="188.8">H36</text>
<text x="34.4" y="191.3">F33</text>
<text x="42.4" y="191.8">VDD_MEM1[2]</text>
<text x="42.4" y="189.2">VDD_MEM1[3]</text>
<text x="42.4" y="186.7">VDD_MEM1[4]</text>
<text x="83.4" y="191.8">VDD_MEM0[2]</text>
<text x="83.4" y="189.2">VDD_MEM0[3]</text>
<text x="83.4" y="186.7">VDD_MEM0[4]</text>
<text x="103.4" y="186.3">H3</text>
<text x="103.4" y="188.8">H10</text>
<text x="103.4" y="191.4">F6</text>
<text x="165" y="188.8">AA27</text>
<text x="165" y="191.3">AA25</text>
<text x="166.5" y="186.2">Y26</text>
<text x="174.5" y="191.8">VDD_CORE[4]</text>
<text x="174.5" y="189.2">VDD_CORE[5]</text>
<text x="174.5" y="186.7">VDD_CORE[6]</text>
<text x="263.3" y="189.2">6.3 V</text>
<text x="266.3" y="191">X5R</text>
<text x="266.3" y="187.4">10%</text>
<text x="273.3" y="190.6">2</text>
<text x="282.2" y="186.9">4.7 UF</text>
<text x="283.6" y="190.5">6.3 V</text>
<text x="286.6" y="188.7">10%</text>
<text x="293.6" y="191.9">2</text>
<text x="325.9" y="191.9">2</text>
<text x="329.9" y="186.9">4.7 UF</text>
<text x="329.9" y="188.7">10%</text>
<text x="329.9" y="190.5">6.3 V</text>
<text x="34.4" y="193.9">E32</text>
<text x="34.4" y="196.4">E34</text>
<text x="42.4" y="196.9">VDD_MEM1[0]</text>
<text x="42.4" y="194.3">VDD_MEM1[1]</text>
<text x="83.4" y="196.9">VDD_MEM0[0]</text>
<text x="83.4" y="194.3">VDD_MEM0[1]</text>
<text x="103.4" y="193.9">E5</text>
<text x="103.4" y="196.5">E7</text>
<text x="165" y="193.9">AB27</text>
<text x="165" y="196.4">AB25</text>
<text x="174.5" y="196.8">VDD_CORE[2]</text>
<text x="174.5" y="194.3">VDD_CORE[3]</text>
<text x="266.3" y="192.8">402</text>
<text x="286.6" y="194.1">603</text>
<text x="286.6" y="192.3">X5R</text>
<text x="329.9" y="194.1">603</text>
<text x="329.9" y="192.3">X5R</text>
<text x="165" y="198.9">AC28</text>
<text x="165" y="201.5">AC26</text>
<text x="174.5" y="201.9">VDD_CORE[0]</text>
<text x="174.5" y="199.4">VDD_CORE[1]</text>
</g>
</svg>
